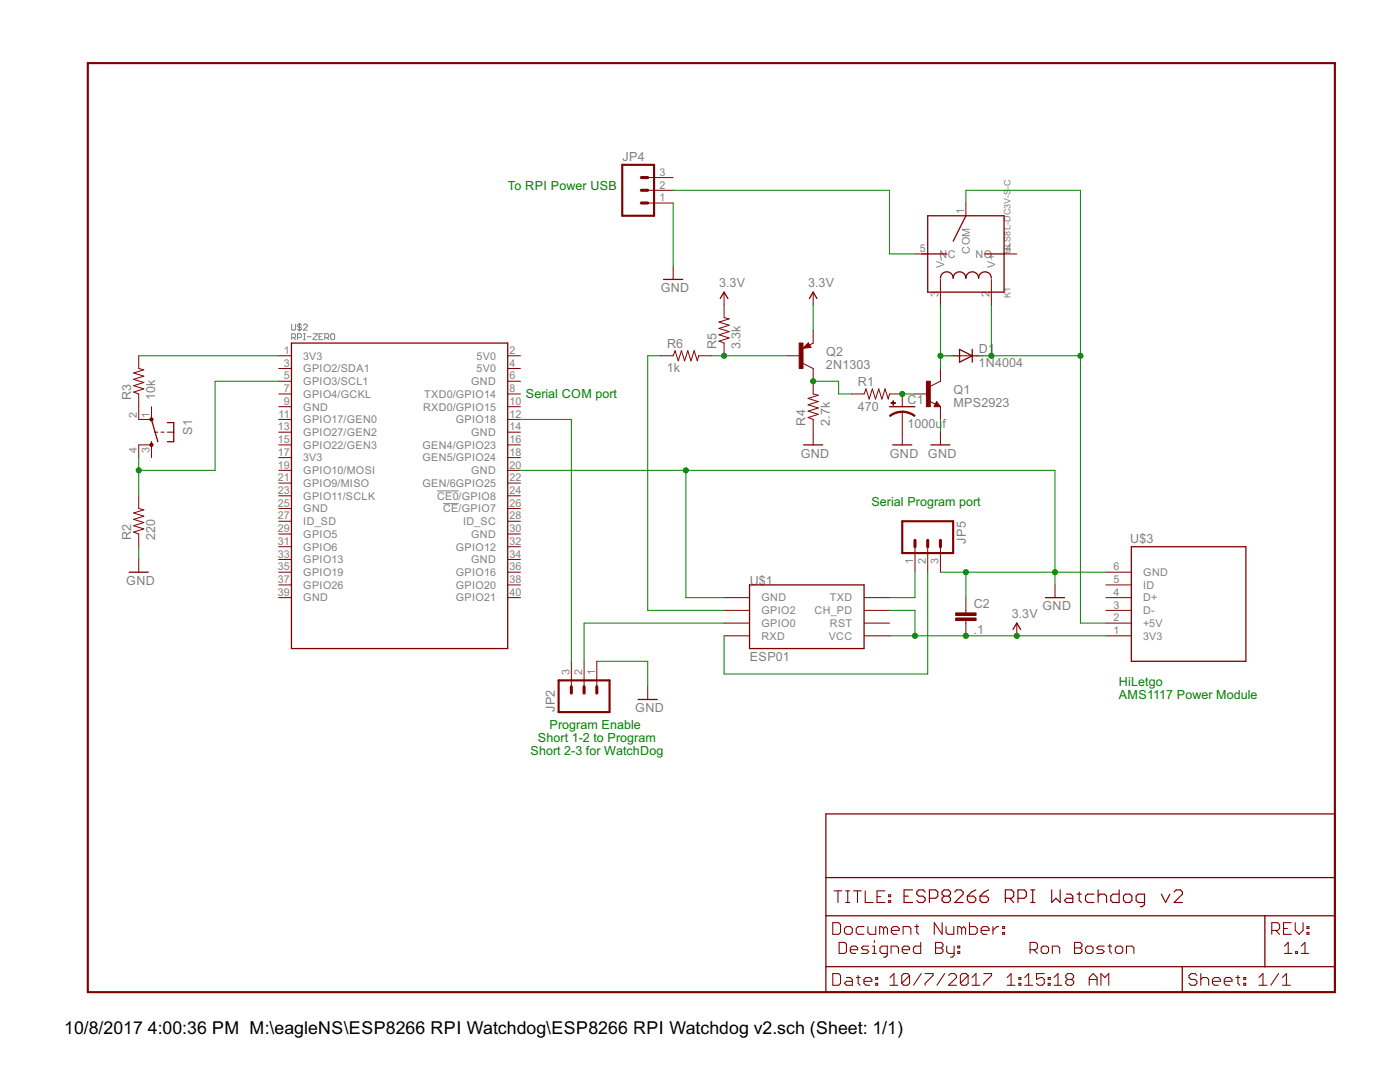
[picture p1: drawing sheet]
<svg xmlns="http://www.w3.org/2000/svg" width="279mm" height="216mm" viewBox="0 0 279 216" stroke-linecap="round" stroke-linejoin="round" font-family="sans-serif">
<g fill="none" stroke="#808080" stroke-width=".2">
<path d="M58.2 64.7v1l.2 .2h.4l.2-.2v-1M58.2 67.4h.6l.2-.2v-.4l-.2-.2h-.6v1.2M58.6 67.4l.4 .4M59.4 67.4h.6l.2-.2v-.4l-.2-.2h-.6v1.2M59.8 64.5v1.6M60.2 64.9l-.2-.2h-.4l-.2 .2 .2 .4h.4l.2 .2-.2 .4h-.4l-.2-.2M60.6 66.6h.3M60.6 67.8h.3M60.6 64.9l.1-.2h.4l.2 .2v.2l-.7 .8h.7M60.7 66.6v1.2M61.3 67.2h.8M62.5 66.6h.8v.2l-.8 .8v.2h.8"/>
<path d="M63.7 67.2h.4M64.5 66.6h-.8v1.2h.8M64.8 67.4h.6l.2-.2v-.4l-.2-.2h-.6v1.2M65.2 67.4l.4 .4M66.2 66.6h.4l.2 .2v.8l-.2 .2h-.4l-.2-.2v-.8zM87.2 98h4.3M88.4 100.5h3.1"/>
</g>
<g fill="none" stroke="#800000" stroke-width=".21">
<path d="M166.5 177.8h1.5M167.2 177.8v2.3M168.8 177.8h.8M169.2 177.8v2.3M170.3 177.8h1.6M171.1 177.8v2.3M172.7 177.8v2.3h1.5M175 178.9h.8M176.6 177.8h-1.6v2.3h1.6M177.4 179.7h.4v.4h-.4zM177.4 178.5h.4v.4h-.4zM166.2 184.1h1.2l.3 .4v1.6l-.3 .3h-1.2z"/>
<path d="M166.2 194.3h1.2l.3 .3v1.6l-.3 .4h-1.2zM167.5 188h1.1l.3 .4v1.5l-.3 .3h-1.1zM168.5 185.3l.4-.4h.8l.4 .4v.8l-.4 .3h-.8l-.4-.3zM168.8 180.1h.8M168.9 195.1h.8l.4 .3v1.2h-1.2l-.4-.4 .4-.4h1.2M169.7 189.5h1.5v-.4l-.4-.3h-.7l-.4 .3v.8l.4 .3h.7M170.9 195.1h.8M171.3 194.6v1.6l.4 .4M172.4 195.8h1.6v-.4l-.4-.3h-.8l-.4 .3v.8l.4 .4h.8M172.4 184.9h-1.1l-.4 .4v.8l.4 .3h1.1M173.2 184.9v1.2l.4 .3h1.2v-1.5M173.4 188.8h-1.1l-.4 .3 .4 .4h.7l.4 .4-.4 .3h-1.1"/>
<path d="M174.1 190.2h.8M174.1 188.8h.4v1.4M174.5 187.7v.3M174.8 196.2h.4v.4h-.4zM174.8 195.1h.4v.3h-.4zM176.3 185.3l-.4-.4h-.3v1.5M176.3 185.3v1.1M176.3 185.3l.4-.4 .4 .4v1.1M177.1 190.2h-1.1l-.4-.3v-.8l.4-.3h1.1v1.8l-.4 .4h-.4M177.6 196.6h1.6M177.6 195.1l.8-.8v2.3M177.8 190.2v-1.4h1.1l.4 .3v1.1"/>
<path d="M177.9 185.7h1.6v-.4l-.5-.4h-.7l-.4 .4v.8l.4 .3h.7M180.1 189.5h1.4v-.4l-.3-.3h-.8l-.3 .3v.8l.3 .3h.8M180.2 186.4v-1.5h1.2l.4 .4v1.1M181.5 194.6v1.6l-.4 .4h-.7l-.4-.4M181.5 194.6l-.4-.3h-.7l-.4 .3v1.6M181.5 194.6l-1.5 1.6M182.6 184.9h.7M183 184.5v1.6l.3 .3M183.7 188v2.2h-1.1l-.3-.3v-.8l.3-.3h1.1M183.9 194.3l-1.6 2.3M184.6 194.3h1.6v.3l-1.6 1.6v.4M186.7 188h1.1l.4 .4v.4l-.4 .3 .4 .4v.4l-.4 .3h-1.1z"/>
<path d="M186.7 189.1h1.1M188 184.1v2.3l-1.5-2.3v2.3M188.5 194.3l-1.5 2.3M188.8 184.9v1.2l.4 .3h1.2v-1.5M188.9 188.8v1.1l.4 .3h1.1M189.3 194.6l.4-.3h.8l.4 .3v.5l-1.6 1.5h1.6M190.4 188.8v1.8l-.3 .4h-.4M191.2 189.9h.3v.3h-.3zM191.2 188.8h.3v.3h-.3zM191.9 185.3l-.4-.4h-.4v1.5M191.9 185.3v1.1M191.9 185.3l.4-.4 .4 .4v1.1"/>
<path d="M193.2 194.6v1.6l-.4 .4h-.8l-.3-.4M193.2 194.6l-.4-.3h-.8l-.3 .3v1.6M193.2 194.6l-1.5 1.6M193.5 184.1v2.3h1.1l.4-.3v-.8l-.4-.4h-1.1M194 196.6h1.6M194 195.1l.8-.8v2.3M195.8 185.7h1.6v-.4l-.4-.4h-.8l-.4 .4v.8l.4 .3h.8M196.3 194.3h1.6v.3l-1.6 1.6v.4M198.2 184.9v1.5M199.3 184.9h-.4l-.7 .8M200.1 186.1h.4v.3h-.4zM200.1 184.9h.4v.4h-.4z"/>
<path d="M201 196.6h1.6M201 195.1l.8-.8v2.3M203.3 196.2h.4v.4h-.4zM203.3 195.1h.4v.3h-.4zM204.5 196.6h1.6M204.5 195.1l.8-.8v2.3M205.6 189.5h1.1l.3-.4v-.7l-.3-.4h-1.1v2.2M206.3 189.5l.7 .7M207.8 189.1l.4-.3h.7l.4 .3v.8l-.4 .3h-.7l-.4-.3zM208.4 194.3h-1.5v1.1l.7-.3h.4l.4 .3v.8l-.4 .4h-.8l-.3-.4M209.2 196.2h.4v.4h-.4zM209.2 195.1h.4v.3h-.4z"/>
<path d="M210 190.2v-1.4h1.1l.4 .3v1.1M210.4 196.6h1.5M210.4 195.1l.7-.8v2.3M213.1 195.4l-.4 .4v.4l.4 .4h.8l.4-.4v-.4l-.4-.4M213.1 195.4l-.4-.3v-.5l.4-.3h.8l.4 .3v.5l-.4 .3M213.1 195.4h.8M214.4 188h1.2l.3 .4v.4l-.3 .3 .3 .4v.4l-.3 .3h-1.2zM214.4 189.1h1.2M216.7 189.1l.3-.3h.8l.3 .3v.8l-.3 .3h-.8l-.3-.3zM217.4 195.4h1.5M217.4 196.6v-1.5l.8-.8 .7 .8v1.5M219.7 196.6v-2.3l.8 .8 .8-.8v2.3"/>
<path d="M220.4 188.8h-1.1l-.4 .3 .4 .4h.7l.4 .4-.4 .3h-1.1M221.1 188.8h.7M221.5 188.4v1.5l.3 .3M222.6 189.1l.4-.3h.7l.4 .3v.8l-.4 .3h-.7l-.4-.3zM224.8 190.2v-1.4h1.1l.4 .3v1.1M238.9 194.6l-.4-.3h-.8l-.4 .3v.5l.4 .3h.8l.4 .4v.4l-.4 .4h-.8l-.4-.4M239.6 195.4l.4-.3h.8l.4 .3v1.2M239.6 194.3v2.3M242 195.8h1.5v-.4l-.3-.3h-.8l-.4 .3v.8l.4 .4h.8M244.3 195.8h1.6v-.4l-.4-.3h-.8l-.4 .3v.8l.4 .4h.8M246.7 195.1h.7M247.1 194.6v1.6l.3 .4"/>
<path d="M248.2 196.2h.4v.4h-.4zM248.2 195.1h.4v.3h-.4zM251.3 196.6h1.5M251.3 195.1l.8-.8v2.3M253.8 185.7h1.2l.4-.4v-.8l-.4-.4h-1.2v2.3M254.6 185.7l.8 .7M255.2 194.3l-1.6 2.3M255.9 196.6h1.6M255.9 195.1l.8-.8v2.3M256.2 185.3h.7M256.3 188.8l.8-.8v2.2M256.3 190.2h1.5"/>
<path d="M257.7 184.1h-1.5v2.3h1.5M258.5 184.1v1.6l.8 .7 .8-.7v-1.6M258.6 189.9h.4v.3h-.4zM259.7 190.2h1.5M259.7 188.8l.7-.8v2.2M260.8 186.1h.4v.3h-.4zM260.8 184.9h.4v.4h-.4z"/>
</g>
<g fill="none" stroke="#800000" stroke-width=".2">
<path d="M129.3 38h5M129.3 35.4h5M129.3 40.5h5M134.3 53.2v2.6M144.5 58.3v5.1l1 .2-2 .7 2 .6-2 .6 2 .7-2 .6 2 .6-2 .7 1 .4v2.5M162.3 58.3v2.5M182.6 50.7h2.5M187.7 55.8v5M192.8 40.5v2.6M197.8 55.8v5M200.4 50.7h2.5M27.7 71v2.5l1 .3-2 .6 2 .7-2 .6 2 .6-2 .7 2 .6-2 .6 1 .4v5.1h2.5v-2.5"/>
<path d="M55.6 78.6h2.6M55.6 71h2.6M55.6 73.5h2.6M55.6 76.1h2.6M101.3 78.6h2.6M101.3 71h2.6M101.3 73.5h2.6M101.3 76.1h2.6M131.8 71h2.5l.4-1 .7 2 .6-2 .6 2 .7-2 .6 2 .6-2 .7 2 .2-1h2.6M157.2 71h2.5M160.3 72.5l2 1v5.1l1 .3-2 .6 2 .6-2 .7 2 .6-2 .6 2 .7-2 .6 1 .4v5.1M161.3 68.4l.5 .9-1.5 .2z"/>
<path d="M162.3 65.9v2.6l-.8 .4M169.9 78.6h2.5l.4-1 .7 2 .6-2 .6 2 .7-2 .6 2 .6-2 .7 2 .2-1h2.6v2.6M182.6 78.6h2.5M187.7 73.5v2.6l-2 1M190.2 71h5.1M27.7 91.3v-2.5h2.5v2.5M27.7 98.9v2.6l1 .2-2 .7 2 .6-2 .6 2 .7-2 .6 2 .6-2 .7 1 .4v2.5M30.9 86.2h.6M32.1 86.2h.7M33.4 86.2h1.3M55.6 81.2h2.6M55.6 83.7h2.6"/>
<path d="M55.6 86.2h2.6M55.6 88.8h2.6M55.6 91.3h2.6M55.6 93.9h2.6M55.6 96.4h2.6M55.6 98.9h2.6M101.3 81.2h2.6M101.3 83.7h2.6M101.3 86.2h2.6M101.3 88.8h2.6M101.3 91.3h2.6M101.3 93.9h2.6"/>
<path d="M101.3 96.4h2.6M101.3 98.9h2.6M180.1 82.2v6.6M185.4 80l1.3 .6M186.9 80.1l.8 1.1h-1.3zM187.7 81.2v2.5M187.7 86.2v2.6M27.7 111.6v2.6M55.6 119.3h2.6M55.6 101.5h2.6M55.6 104h2.6M55.6 106.6h2.6"/>
<path d="M55.6 109.1h2.6M55.6 111.6h2.6M55.6 114.2h2.6M55.6 116.7h2.6M101.3 119.3h2.6M101.3 101.5h2.6M101.3 104h2.6M101.3 106.6h2.6M101.3 109.1h2.6M101.3 111.6h2.6M101.3 114.2h2.6M101.3 116.7h2.6"/>
<path d="M144.5 119.3h5.1M172.4 119.3h5.1M182.6 109.1v5.1M185.1 109.1v5.1M187.7 109.1v5.1M192.8 119.3v3M210.5 116.7v2.6M220.7 119.3h5.1M220.7 114.2h5.1M220.7 116.7h5.1M114 132v5M116.6 132v5"/>
<path d="M119.1 132v5M129.3 137v2.6M144.5 121.8h5.1M144.5 124.3h5.1M144.5 126.9h5.1M172.4 121.8h5.1M172.4 124.3h5.1M172.4 126.9h5.1M192.8 123.8v3.1M202.9 124.3v2.6M220.7 121.8h5.1M220.7 124.3h5.1"/>
<path d="M220.7 126.9h5.1"/>
</g>
<g fill="none" stroke="#800000" stroke-width=".25">
<path d="M132.4 55.8h3.8M143.7 59.6l.8-1.3 .8 1.3M161.5 59.6l.8-1.3 .7 1.3M185.1 50.7h3.9M185.1 43.1h15.3v15.2h-15.3zM187.7 55.5a1.27 1.27 0 0 1 1.3-1.3 1.27 1.27 0 0 1 1.2 1.3 1.27 1.27 0 0 1 1.3-1.3 1.27 1.27 0 0 1 1.3 1.3 1.27 1.27 0 0 1 1.2-1.3 1.27 1.27 0 0 1 1.3 1.3 1.27 1.27 0 0 1 1.3-1.3 1.27 1.27 0 0 1 1.2 1.3M192.8 43.1l-2.6 5M196.6 50.7h3.8M58.2 68.5h43.1v60.9h-43.1zM161.3 69.1h-.4l.4-.3 .2 .4-1 .1 .8-.7 .3 .6M191.5 69.7l2.5 1.3-2.5 1.3zM194 69.7v2.6"/>
<path d="M30.2 88.1v.7M30.2 83.7l1.3 4.4M33.4 84.3h1.3v3.8h-1.3M160.4 88.8h3.8M177.5 81.2h5.1M178.2 88.8h3.8M185.8 88.8h3.8M186.9 80.6l.1 .3h-.3l.2-.5 .5 .6h-.7M25.8 114.2h3.8M149.6 116.7h22.8v12.7h-22.8zM208.6 119.3h3.8M225.8 109.1h22.8v22.9h-22.8z"/>
<path d="M127.4 139.6h3.8M202.2 125.6l.7-1.3 .8 1.3M164.8 162.4h101.6v35.6h-101.6zM164.8 175.1h101.6M164.8 182.7h101.6M164.8 192.9h101.6M235.9 192.9v5.1M252.4 182.7v10.2"/>
</g>
<g fill="#800000" stroke="#800000" stroke-width=".2">
<path d="M184.9 76.1h.8v5.1h-.8z"/>
<path d="M159.5 68.5h.8v5h-.8z"/>
<path d="M177.8 80.3h.9v.2h-.9z"/>
<path d="M178.2 80h.1v.9h-.1z"/>
<path d="M190.7 123.3h4.1v.5h-4.1z"/>
<path d="M190.7 122.3h4.1v.5h-4.1z"/>
</g>
<path d="M17.5 12.6h248.9v185.4h-248.9zM124.2 32.9h6.3v10.2h-6.3zM180.1 104h10.1v6.4h-10.1zM111.5 135.8h10.1v6.3h-10.1z" fill="none" stroke="#800000" stroke-width=".42"/>
<g fill="none" stroke="#800000" stroke-width=".23">
<path d="M180.4 178.8h.9M182.1 177.6h-1.7v2.5h1.7M184.6 178l-.4-.4h-.8l-.4 .4v.4l.4 .4h.8l.4 .4v.5l-.4 .4h-.8l-.4-.4M185.5 179.2h1.2l.5-.4v-.8l-.5-.4h-1.2v2.5M188.4 178.8l-.4-.4v-.4l.4-.4h.9l.4 .4v.4l-.4 .4M188.4 178.8l-.4 .4v.5l.4 .4h.9l.4-.4v-.5l-.4-.4M188.4 178.8h.9M190.5 178l.4-.4h.9l.4 .4v.4l-1.7 1.7h1.7M193.1 178.8h1.2l.4 .4v.5l-.4 .4h-.8l-.4-.4zM194.7 177.6l-.8 .4-.8 .8M195.6 178.8h1.2l.5 .4v.5l-.5 .4h-.8l-.4-.4zM197.3 177.6l-.9 .4-.8 .8"/>
<path d="M200.6 179.2h1.3l.4-.4v-.8l-.4-.4h-1.3v2.5M201.5 179.2l.8 .9M203.2 179.2h1.2l.4-.4v-.8l-.4-.4h-1.2v2.5M205.7 177.6h.8M206.1 177.6v2.5M209.9 177.6v2.5l.8-.9 .9 .9v-2.5M212.9 178.4h.8l.4 .4v1.3h-1.2l-.5-.4 .5-.5h1.2M214.9 178.4h.9M215.4 178v1.7l.4 .4M218.3 178.4h-1.3l-.4 .4v.9l.4 .4h1.3M219.2 178.8l.4-.4h.8l.4 .4v1.3M219.2 177.6v2.5"/>
<path d="M223.4 177.6v2.5h-1.3l-.4-.4v-.9l.4-.4h1.3M224.2 178.8l.4-.4h.9l.4 .4v.9l-.4 .4h-.9l-.4-.4zM231.8 178.4l.8 1.7 .9-1.7M234.3 178l.4-.4h.9l.4 .4v.4l-1.7 1.7h1.7M205.7 180.1h.8M228.4 180.1h-1.2l-.5-.4v-.9l.5-.4h1.2v2.1l-.4 .4h-.4"/>
</g>
<path d="M128 35.4h1.3M128 38h1.3M128 40.5h1.3M182.6 107.8v1.3M185.1 107.8v1.3M187.7 107.8v1.3M114 137v1.3M116.6 137v1.3M119.1 137v1.3" fill="none" stroke="#800000" stroke-width=".61"/>
<g fill="#800000" stroke="#800000" stroke-width=".2">
<path d="M180.1 82l1.3 .3 1.2 .6-.1 .2-.9-.5-1.5-.3z" fill-rule="evenodd"/>
<path d="M177.5 82.9l1.2-.6 1.4-.3v.3l-1.1 .1-1.3 .7z" fill-rule="evenodd"/>
<circle cx="30.2" cy="83.7" r=".33"/>
<circle cx="30.2" cy="88.8" r=".33"/>
</g>
<g fill="none" stroke="#008000" stroke-width=".2">
<path d="M134.3 38h43.2v12.7h5.1M134.3 40.5v12.7M192.8 40.5v-2.5h22.8v86.3h5.1M27.7 71h27.9M55.6 76.1h-12.7v17.8h-15.2M131.8 71h-2.5v50.8h15.2M142 71h15.2M162.3 76.1h5.1v2.5h2.5M162.3 60.8v5.1M180.1 78.6h2.5M187.7 60.8v12.7M187.7 71h2.5"/>
<path d="M195.3 71h20.3M197.8 60.8v10.2M27.7 91.3v7.6M103.9 93.9h106.6v22.8M103.9 83.7h10.1v48.3M136.9 93.9v25.4h7.6M187.7 83.7v2.5M27.7 109.1v2.5M182.6 114.2v5.1h-5.1M185.1 114.2v20.3h-40.6v-7.6M187.7 114.2h33M192.8 114.2v5.1"/>
<path d="M119.1 132h10.2v5M144.5 124.3h-27.9v7.7M177.5 121.8h5.1v5.1M177.5 126.9h43.2"/>
</g>
<g fill="#008000" stroke="#008000" stroke-width=".2">
<circle cx="180.1" cy="78.6" r=".51"/>
<circle cx="210.5" cy="114.2" r=".51"/>
<circle cx="136.9" cy="93.9" r=".51"/>
<circle cx="192.8" cy="114.2" r=".51"/>
<circle cx="187.7" cy="71" r=".51"/>
<circle cx="27.7" cy="93.9" r=".51"/>
<circle cx="182.6" cy="126.9" r=".51"/>
<circle cx="202.9" cy="126.9" r=".51"/>
<circle cx="192.8" cy="126.9" r=".51"/>
<circle cx="162.3" cy="76.1" r=".51"/>
<circle cx="215.6" cy="71" r=".51"/>
<circle cx="197.8" cy="71" r=".51"/>
<circle cx="144.5" cy="71" r=".51"/>
</g>
<g font-size="4">
<text x="12.8" y="206.4">10/8/2017</text>
<text x="29.5" y="206.4">4:00:36 PM M:\eagleNS\ESP8266 RPI Watchdog\ESP8266 RPI Watchdog v2.sch (Sheet: 1/1)</text>
</g>
<g font-size="2.8" fill="#808080">
<text x="124.2" y="32.1">JP4</text>
<text x="131.9" y="58.3">GND</text>
<text x="143.5" y="57.3">3.3V</text>
<text x="161.3" y="57.3">3.3V</text>
<text x="133.1" y="69.5">R6</text>
<text x="143" y="69.7" transform="rotate(-90 143 69.7)">R5</text>
<text x="147.8" y="69.7" transform="rotate(-90 147.8 69.7)">3.3k</text>
<text x="164.9" y="71">Q2</text>
<text x="195.3" y="70.5">D1</text>
<text x="133.1" y="74.3">1k</text>
<text x="164.8" y="73.5">2N1303</text>
<text x="171.2" y="77.1">R1</text>
<text x="195.3" y="73.3">1N4004</text>
<text x="26.2" y="79.8" transform="rotate(-90 26.2 79.8)">R3</text>
<text x="31" y="79.9" transform="rotate(-90 31 79.9)">10k</text>
<text x="171.2" y="81.9">470</text>
<text x="181.1" y="80.5">C1</text>
<text x="190.3" y="81.2">MPS2923</text>
<text x="190.3" y="78.6">Q1</text>
<text x="38.4" y="86.8" transform="rotate(-90 38.4 86.8)">S1</text>
<text x="160.8" y="84.9" transform="rotate(-90 160.8 84.9)">R4</text>
<text x="165.6" y="85" transform="rotate(-90 165.6 85)">2.7k</text>
<text x="181.1" y="85.3">1000u</text>
<text x="188.1" y="85.3">f</text>
<text x="159.8" y="91.3">GND</text>
<text x="177.6" y="91.3">GND GND</text>
<text x="26.2" y="107.8" transform="rotate(-90 26.2 107.8)">R2</text>
<text x="31" y="107.8" transform="rotate(-90 31 107.8)">220</text>
<text x="192.8" y="108.5" transform="rotate(-90 192.8 108.5)">JP5</text>
<text x="225.6" y="108.3">U$3</text>
<text x="25.2" y="116.7">GND</text>
<text x="149.6" y="116.7">U$1</text>
<text x="194.3" y="121.4">C2</text>
<text x="201.9" y="123.3">3.3V</text>
<text x="208" y="121.8">GND</text>
<text x="149.6" y="131.9">ESP01</text>
<text x="194.3" y="126.5">.1</text>
<text x="110.7" y="142.1" transform="rotate(-90 110.7 142.1)">JP2</text>
<text x="126.8" y="142.1">GND</text>
</g>
<g font-size="2.8" fill="#008000">
<text x="101.4" y="38">To RPI Power USB</text>
<text x="104.9" y="79.5">Serial COM port</text>
<text x="173.9" y="101">Serial Program port</text>
<text x="223.3" y="136.9">HiLetgo</text>
<text x="223.3" y="139.6">AMS1117 Power Module</text>
<text x="107.4" y="148.1">Short 1-2 to Program</text>
<text x="109.7" y="145.4">Program Enable</text>
<text x="105.9" y="150.7">Short 2-3 for WatchDog</text>
</g>
<g font-size="2.4" fill="#808080">
<text x="131.6" y="35.1">3</text>
<text x="131.6" y="40.2">1</text>
<text x="131.6" y="37.6">2</text>
<text x="192.4" y="42.7" transform="rotate(-90 192.4 42.7)">1</text>
<text x="183.6" y="50.3">5</text>
<text x="187.5" y="51.4">NC</text>
<text x="188.4" y="53.4" transform="rotate(-90 188.4 53.4)">V-</text>
<text x="193.5" y="50.6" transform="rotate(-90 193.5 50.6)">COM</text>
<text x="194.7" y="51.4">NO</text>
<text x="198.6" y="53.4" transform="rotate(-90 198.6 53.4)">V+</text>
<text x="200.7" y="50.3">4</text>
<text x="187.3" y="59.3" transform="rotate(-90 187.3 59.3)">3</text>
<text x="197.5" y="59.3" transform="rotate(-90 197.5 59.3)">2</text>
<text x="56.6" y="70.6">1</text>
<text x="60.5" y="71.8">3V3</text>
<text x="95.1" y="71.8">5V0</text>
<text x="101.7" y="70.6">2</text>
<text x="56.6" y="73.2">3</text>
<text x="56.6" y="75.7">5</text>
<text x="60.5" y="74.3">GPIO2/SDA1</text>
<text x="60.5" y="76.8">GPIO3/SCL1</text>
<text x="94" y="76.8">GND</text>
<text x="95.1" y="74.3">5V0</text>
<text x="101.7" y="73.2">4</text>
<text x="101.7" y="75.7">6</text>
<text x="27.3" y="83.3" transform="rotate(-90 27.3 83.3)">2</text>
<text x="29.9" y="83.3" transform="rotate(-90 29.9 83.3)">1</text>
<text x="55.6" y="83.3">11</text>
<text x="56.6" y="78.3">7</text>
<text x="56.6" y="80.8">9</text>
<text x="60.5" y="79.4">GPIO4/GCKL</text>
<text x="60.5" y="81.9">GND</text>
<text x="84.5" y="81.9">RXD0/GPIO15</text>
<text x="84.7" y="79.4">TXD0/GPIO14</text>
<text x="101.7" y="78.3">8</text>
<text x="101.7" y="80.8">10</text>
<text x="101.7" y="83.3">12</text>
<text x="55.4" y="85.9">13</text>
<text x="55.4" y="88.4">15</text>
<text x="60.5" y="84.5">GPIO17/GEN0</text>
<text x="60.5" y="87">GPIO27/GEN2</text>
<text x="60.5" y="89.5">GPIO22/GEN3</text>
<text x="84.3" y="89.5">GEN4/GPIO23</text>
<text x="91" y="84.5">GPIO18</text>
<text x="94" y="87">GND</text>
<text x="101.7" y="85.9">14</text>
<text x="101.7" y="88.4">16</text>
<text x="27.3" y="90.3" transform="rotate(-90 27.3 90.3)">4</text>
<text x="29.9" y="90.3" transform="rotate(-90 29.9 90.3)">3</text>
<text x="55.4" y="91">17</text>
<text x="55.4" y="93.5">19</text>
<text x="60.5" y="92.1">3V3</text>
<text x="60.5" y="94.6">GPIO10/MOSI</text>
<text x="84.3" y="92.1">GEN5/GPIO24</text>
<text x="94" y="94.6">GND</text>
<text x="101.7" y="91">18</text>
<text x="101.7" y="93.5">20</text>
<text x="55.4" y="96">21</text>
<text x="55.4" y="98.6">23</text>
<text x="55.4" y="101.1">25</text>
<text x="60.5" y="97.2">GPIO9/MISO</text>
<text x="60.5" y="99.7">GPIO11/SCLK</text>
<text x="84.3" y="97.2">GEN/6GPIO25</text>
<text x="87.2" y="99.7">CE0/GPIO8</text>
<text x="101.7" y="96">22</text>
<text x="101.7" y="98.6">24</text>
<text x="101.7" y="101.1">26</text>
<text x="55.4" y="103.7">27</text>
<text x="55.4" y="106.2">29</text>
<text x="60.5" y="102.2">GND</text>
<text x="60.5" y="104.8">ID_SD</text>
<text x="60.5" y="107.3">GPIO5</text>
<text x="88.4" y="102.2">CE/GPIO7</text>
<text x="92.4" y="104.8">ID_SC</text>
<text x="94" y="107.3">GND</text>
<text x="101.7" y="103.7">28</text>
<text x="101.7" y="106.2">30</text>
<text x="55.4" y="108.7">31</text>
<text x="55.4" y="111.3">33</text>
<text x="55.4" y="113.8">35</text>
<text x="60.5" y="109.8">GPIO6</text>
<text x="60.5" y="112.4">GPIO13</text>
<text x="91" y="109.9">GPIO12</text>
<text x="94" y="112.4">GND</text>
<text x="101.7" y="108.7">32</text>
<text x="101.7" y="111.3">34</text>
<text x="101.7" y="113.8">36</text>
<text x="182.2" y="112.6" transform="rotate(-90 182.2 112.6)">1</text>
<text x="184.8" y="112.6" transform="rotate(-90 184.8 112.6)">2</text>
<text x="187.3" y="112.6" transform="rotate(-90 187.3 112.6)">3</text>
<text x="222.3" y="113.8">6</text>
<text x="55.4" y="116.4">37</text>
<text x="55.4" y="118.9">39</text>
<text x="60.5" y="114.9">GPIO19</text>
<text x="60.5" y="117.5">GPIO26</text>
<text x="91" y="114.9">GPIO16</text>
<text x="91" y="117.5">GPIO20</text>
<text x="101.7" y="116.4">38</text>
<text x="101.7" y="118.9">40</text>
<text x="222.3" y="116.4">5</text>
<text x="222.3" y="118.9">4</text>
<text x="228.2" y="114.9">GND</text>
<text x="228.2" y="117.5">ID</text>
<text x="60.5" y="120">GND</text>
<text x="91" y="120">GPIO21</text>
<text x="152" y="120">GND</text>
<text x="152" y="122.5">GPIO2</text>
<text x="152" y="125.1">GPIO0</text>
<text x="162.6" y="122.5">CH_PD</text>
<text x="165.6" y="125.1">RST</text>
<text x="165.6" y="120">TXD</text>
<text x="222.3" y="121.4">3</text>
<text x="222.3" y="124">2</text>
<text x="228.1" y="125.1">+5V</text>
<text x="228.2" y="120">D+</text>
<text x="228.2" y="122.5">D-</text>
<text x="152" y="127.6">RXD</text>
<text x="165.4" y="127.6">VCC</text>
<text x="222.3" y="126.5">1</text>
<text x="228.1" y="127.6">3V3</text>
<text x="113.7" y="134.7" transform="rotate(-90 113.7 134.7)">3</text>
<text x="116.2" y="134.7" transform="rotate(-90 116.2 134.7)">2</text>
<text x="118.8" y="134.7" transform="rotate(-90 118.8 134.7)">1</text>
</g>
<g font-size="2" fill="#808080">
<text x="201.7" y="37.7" transform="rotate(-90 201.7 37.7)">-C</text>
<text x="201.7" y="50.6" transform="rotate(-90 201.7 50.6)">HLS8L-DC3V-S</text>
<text x="201.7" y="59.5" transform="rotate(-90 201.7 59.5)">K1</text>
</g>
<g font-size=".7" fill="#808080">
<text x="188.5" y="71.2">SpiceOrder</text>
<text x="191.6" y="71.2">1</text>
<text x="193.6" y="71.2">SpiceOrder 2</text>
</g>
</svg>
